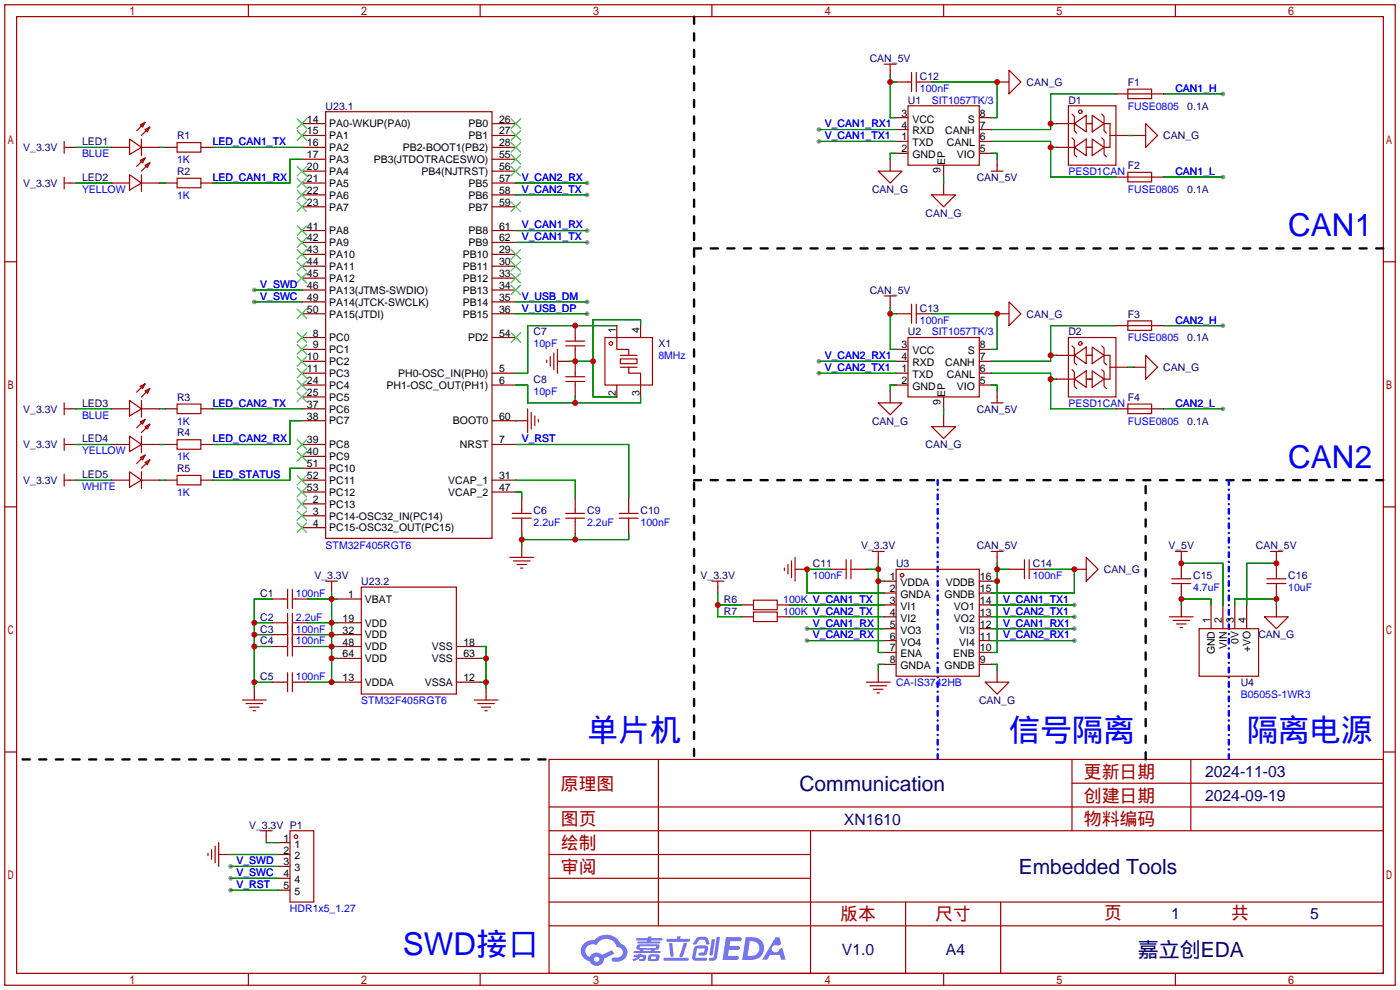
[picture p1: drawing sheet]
<svg xmlns="http://www.w3.org/2000/svg" width="299mm" height="212mm" viewBox="0 0 299 212" stroke-linecap="round" stroke-linejoin="round" font-family="sans-serif">
<g fill="#999">
<circle cx="125.5" cy="49.3" r=".51"/>
<circle cx="125.5" cy="51.8" r=".51"/>
<circle cx="125.5" cy="39.1" r=".51"/>
<circle cx="125.5" cy="41.7" r=".51"/>
<circle cx="125.5" cy="64.5" r=".51"/>
<circle cx="125.5" cy="67.1" r=".51"/>
<circle cx="54.4" cy="62" r=".51"/>
<circle cx="54.4" cy="64.5" r=".51"/>
<circle cx="49.3" cy="185.2" r=".51"/>
<circle cx="49.3" cy="187.7" r=".51"/>
<circle cx="261.4" cy="37.8" r=".51"/>
<circle cx="261.4" cy="20.1" r=".51"/>
<circle cx="261.4" cy="87.4" r=".51"/>
<circle cx="261.4" cy="69.6" r=".51"/>
<circle cx="229.6" cy="129.3" r=".51"/>
<circle cx="229.6" cy="131.8" r=".51"/>
<circle cx="175" cy="27.7" r=".51"/>
<circle cx="175" cy="30.2" r=".51"/>
<circle cx="175" cy="77.2" r=".51"/>
<circle cx="175" cy="79.8" r=".51"/>
<circle cx="172.5" cy="134.4" r=".51"/>
<circle cx="229.6" cy="134.4" r=".51"/>
<circle cx="172.5" cy="136.9" r=".51"/>
<circle cx="229.6" cy="136.9" r=".51"/>
<circle cx="49.3" cy="190.2" r=".51"/>
</g>
<g fill="none" stroke="#a10000" stroke-width=".25">
<path d="M1 1h297.2v209.6h-297.2zM3.6 3.6h292.1v204.4h-292.1zM53.1 1v2.6M102.6 1v2.6M152.1 1v2.6M201.7 1v2.6M251.2 1v2.6M1 55.9h2.6M295.7 55.9h2.5M1 108.3h2.6M295.7 108.3h2.5M1 160.7h2.6"/>
<path d="M117.3 162.3h178.4v45.7h-178.4zM117.3 177.5h178.4M117.3 172.5h178.4M140.7 162.3v35.6M173.2 177.5v30.5M229.1 162.3v15.2M229.1 167.4h66.6M254.5 162.3v15.2M295.7 160.7h2.5M117.3 182.6h55.9M117.3 197.9h178.4M117.3 192.8h178.4"/>
<path d="M117.3 187.7h55.9M193.5 192.8v15.2M213.9 192.8v15.2M53.1 208v2.6M102.6 208v2.6M152.1 208v2.6M201.7 208v2.6M251.2 208v2.6"/>
</g>
<g fill="#5487ff">
<path d="M155.2 200.3h2.6a.48 .48 0 0 1 .7 .4 .48 .48 0 0 1-.6 .4h-1.8l-.2 1.1h1.9a.43 .43 0 0 1 .4 .4 .43 .43 0 0 1-.5 .4h-1.9l-.2 1.3h1.7a.45 .45 0 0 1 .5 .2 .45 .45 0 0 1-.1 .6h-3.3z"/>
<path d="M165.7 200.3h.9l.4 1.5-.8 .3a.84 .84 0 0 0-1.2 .3 .84 .84 0 0 0 .4 1.1 .84 .84 0 0 0 1.1-.4l.1-.2 .6-.3 .7 2.5h-1l-.2-1h-2.1l-.6 1h-1.1z"/>
<path d="M152.1 200.8h.7l-.5 3.1a.36 .36 0 0 1-.3 .3 .36 .36 0 0 1-.4-.3z"/>
<path d="M153.2 200.2h.7l-.6 4.3a1.13 1.13 0 0 1-1.8 .6l.2-.4h.7l.2-.2z"/>
<path d="M148.9 200.6l.6-.4h1a.77 .77 0 0 1 .9 .5l.3 1-.2 .2h-.5l-.3-.9-.2-.2-1 .1-.7 1-.6-.1-.1-.2z"/>
<path d="M148.4 202.4l.6-.3h1.7a.81 .81 0 0 1 .7 .5 .81 .81 0 0 1-.2 .8 .81 .81 0 0 1-.9 .8h-.7a.32 .32 0 0 1-.3-.3 .32 .32 0 0 1 .4-.3h.7l.2-.9-1.6 .1-.4 1.8 2.2 .1a.32 .32 0 0 1 .3 .4 .32 .32 0 0 1-.4 .2h-2.2l-.5-.3-.1-.5z"/>
<path d="M141.9 204.7h5a.33 .33 0 0 1 .3 .3 .33 .33 0 0 1-.3 .3h-4.9l-.2-.1z"/>
<path d="M146.1 201.5h.8l-.7 2a.98 .98 0 0 1-.7 1.1l-.3-.3z"/>
<path d="M143 201.6h.7l.3 2.5a.34 .34 0 0 1-.3 .4 .34 .34 0 0 1-.4-.3z"/>
<path d="M142.5 200.7h2.1l.3-.6h.6l-.1 .6h1.7a.32 .32 0 0 1 .4 .3 .32 .32 0 0 1-.4 .3h-4.5l-.2-.2z"/>
<path d="M135.5 204.1h.9l.1-.3h.6v.3h.8a.82 .82 0 0 1-.5 1.3h-.8v-.4l.7-.1 .1-.3a.68 .68 0 0 0-1 .4l-1.1 .4-.1-.4 .9-.5h-.7z"/>
<path d="M136 200.5h2.4l.1-.3h.7v.3h2.2l.2 .3-.2 .2h-2.3v.2h1.8l.2 .3-.2 .1h-4.5l-.1-.4h2l.1-.2h-2.3l-.1-.2z"/>
<path d="M159.4 200.3l-.8 4.9h1.7a2.5 2.5 0 0 0 3-2.5 2.5 2.5 0 0 0-3.1-2.4zM160.3 201.1a1.61 1.61 0 0 1 2 1.5 1.61 1.61 0 0 1-1.8 1.7h-.7z"/>
<path d="M136.2 202a.55 .55 0 0 0-.2 .8 .55 .55 0 0 0 .7 .2l.1 .3h-1.3v.3l5.4 .1 .3-.2-.2-.2h-1.2l.2-.3a.7 .7 0 0 0 .8-.3 .7 .7 0 0 0 0-.8l-4.2-.1zM136.8 202.3l3.3-.1 .1 .1-.2 .3h-3.2zM137.5 203h1.7l-.2 .3h-1.4z"/>
<path d="M138.6 204.2a1.05 1.05 0 0 0 0 1.2 2.91 2.91 0 0 0 2.2-.2 .98 .98 0 0 0 0-1.2h-1.6zM139.2 204.5l.9-.1 .1 .4-.2 .2-.8-.1z"/>
<path d="M124.9 201.6a2.23 2.23 0 0 0-.7 2.3 2.23 2.23 0 0 0 1.8 1.6 1.58 1.58 0 0 0 1.8 .9 1.58 1.58 0 0 0 1.3-1.5l2.2-1.1-.5-.7-2.1 1a1.65 1.65 0 0 0-2.7 .4 1.45 1.45 0 0 1-.8-1.9 1.45 1.45 0 0 1 2-.7l.3 .1a2.3 2.3 0 0 1 2.3-1.3 2.3 2.3 0 0 1 2 1.7 1.12 1.12 0 0 1 1.3 1 1.12 1.12 0 0 1-1.1 1.2h-.7a.45 .45 0 0 0-.6 .4 .45 .45 0 0 0 .5 .5 2.21 2.21 0 0 0 2.2-.5 2.21 2.21 0 0 0 .5-2.3 2.13 2.13 0 0 0-1.3-1.1 3.3 3.3 0 0 0-5.6-.7l-1.1 .1zM127 205a.57 .57 0 0 1 1.1 0 .57 .57 0 0 1-1.1 0z"/>
</g>
<g fill="none" stroke="#a10000" stroke-width=".25">
<path d="M189 13.7h2.5M190.2 13.7v1.3M194.1 17.5h.7M194.8 15.5v4.1M195.8 15.5v4.1M195.8 17.5h.8M215.6 15l2.6 2.5-2.6 2.6zM241 19.1h5.1v2h-5.1zM13.7 30.2v2.6M13.7 37.8v2.6M13.7 31.5h1.3M13.7 39.1h1.3"/>
<path d="M27.7 29.7l2.5 1.8-2.5 1.5zM27.7 37.3l2.5 1.8-2.5 1.5zM30 26.7l1-.5-.5 1zM30 34.3l1-.5-.5 1zM30.2 29.7v3.6M30.2 37.3v3.6M31 27.7l1-.5-.5 1zM31 35.3l1-.5-.5 1zM31 26.2l-1.8 1.7M31 33.8l-1.8 1.8M32 27.2l-1.8 1.8M32 34.8l-1.8 1.8"/>
<path d="M37.8 30.5h5.1v2h-5.1zM37.8 38.1h5.1v2h-5.1zM69.6 23.9h35.6v91.2h-35.6zM187.7 36.6h5.1l-2.6 2.5zM194.1 22.6h15.2v12.7h-15.2zM211.8 36.6h2.6M213.1 35.3v1.3M228.3 22.6h10.2v12.7h-10.2zM228.3 31.5h1.3M228.3 26.4h1.3M229.1 24.4l.5 .5v3l.5 .5M229.1 29.5l.5 .5v3l.5 .5"/>
<path d="M229.6 26.4l2.6-1.8v3.6zM229.6 31.5l2.6-1.8v3.6zM232.2 31.5h1.2M232.2 26.4h1.2M233.4 24.6l2.6 1.8-2.6 1.8zM233.4 29.7l2.6 1.8-2.6 1.8zM235.5 24.4l.5 .5v3l.5 .5M235.5 29.5l.5 .5v3l.5 .5M236 26.4h1.2v5.1h-1.2M237.2 29h1.3M241 36.8h5.1v2.1h-5.1zM241 20.1h5.1"/>
<path d="M241 37.8h5.1M244.9 26.4l2.5 2.6-2.5 2.5zM199.1 41.7h5.1l-2.5 2.5zM116.8 77v.5M117.6 76.2v2M118.4 75.4v3.6M119.1 74.7v5.1M120.9 72.9h4.1M120.9 73.9h4.1M122.9 72.1v.8M122.9 73.9v.8M122.9 79.8v.7"/>
<path d="M129.3 72.1h10.1v10.2h-10.1zM131.8 72.1v2.6h2.6v1.2M132.6 76.7h3.5v1h-3.5zM132.6 75.9h3.5M132.6 78.5h3.5M134.4 78.5v1.3h2.5v2.5M189 63.2h2.5M190.2 63.2v1.3M194.1 72.1h15.2v12.7h-15.2zM194.1 67.1h.7M194.8 65v4.1M195.8 65v4.1"/>
<path d="M195.8 67.1h.8M215.6 64.5l2.6 2.6-2.6 2.5zM228.3 72.1h10.2v12.7h-10.2zM228.3 75.9h1.3M229.1 73.9l.5 .5v3.1l.5 .5M229.1 79l.5 .5v3l.5 .6M229.6 75.9l2.6-1.7v3.5zM232.2 75.9h1.2M233.4 74.2l2.6 1.7-2.6 1.8zM233.4 79.2l2.6 1.8-2.6 1.8zM235.5 73.9l.5 .5v3.1l.5 .5M235.5 79l.5 .5v3l.5 .6"/>
<path d="M236 75.9h1.2v5.1h-1.2M237.2 78.5h1.3M241 68.6h5.1v2h-5.1zM241 69.6h5.1M244.9 75.9l2.5 2.6-2.5 2.5zM13.7 86.1v2.5M13.7 93.7v2.6M13.7 87.4h1.3M13.7 95h1.3M27.7 85.6l2.5 1.8-2.5 1.5zM27.7 93.2l2.5 1.8-2.5 1.5zM30 97.8l1-.5-.5 1z"/>
<path d="M30 82.5l1-.5-.5 1.1zM30 90.2l1-.5-.5 1zM30.2 85.6v3.6M30.2 93.2v3.6M31 98.8l1-.5-.5 1zM31 83.6l1-.5-.5 1zM31 91.2l1-.5-.5 1zM31 97.3l-1.8 1.8M31 82l-1.8 1.8M31 89.7l-1.8 1.7M32 98.3l-1.8 1.8M32 83.1l-1.8 1.7"/>
<path d="M32 90.7l-1.8 1.8M37.8 86.4h5.1v2h-5.1zM37.8 94h5.1v2h-5.1zM112.8 87.4v5.1M113.5 88.1v3.6M114.3 88.9v2M115.1 89.7v.5M120.9 80.5h4.1M120.9 81.5h4.1M122.9 81.5v.8M187.7 86.1h5.1l-2.6 2.5zM199.1 91.2h5.1l-2.5 2.5z"/>
<path d="M211.8 86.1h2.6M213.1 84.8v1.3M228.3 81h1.3M229.6 81l2.6-1.8v3.6zM232.2 81h1.2M241 86.4h5.1v2h-5.1zM241 87.4h5.1M13.7 101.3v2.6M13.7 102.6h1.3M27.7 100.8l2.5 1.8-2.5 1.5zM30.2 100.8v3.6M37.8 101.6h5.1v2h-5.1z"/>
<path d="M109 119.1h5M109.5 110.7h4M109.5 109.7h4M109.7 119.9h3.6M111.5 109v.7M111.5 110.7v.8M120.9 110.7h4.1M120.9 109.7h4.1M122.9 109v.7M122.9 110.7v.8M132.3 110.7h4.1M132.3 109.7h4.1"/>
<path d="M134.4 109v.7M134.4 110.7v.8M169.2 119.9v3.5M169.9 119.1v5.1M180.8 119.6v4.1M181.9 119.6v4.1M186.4 117.9h2.6M187.7 117.9v1.2M211.8 117.9h2.6M213.1 117.9v1.2M218.9 119.6v4.1M220 119.6v4.1"/>
<path d="M232.2 119.1l2.5 2.6-2.5 2.5zM251.2 117.9h2.5M252.5 117.9v1.2M271.5 117.9h2.6M272.8 117.9v1.2M60.7 133.1h.8M60.7 135.6h.8M60.7 138.2h.8M60.7 128h.8M61.5 126v4M61.5 131.1v9.1M62.5 126v4"/>
<path d="M62.5 131.1v9.1M62.5 133.1h.7M62.5 135.6h.7M62.5 138.2h.7M62.5 128h.7M69.6 124.2h2.5M70.9 124.2v1.3M77.2 125.5h20.3v22.8h-20.3zM110.5 120.6h2M111.3 121.4h.5M152.1 124.2h2.6M153.4 124.2v1.3"/>
<path d="M161 128.3h5.1v2h-5.1zM161 130.8h5.1v2h-5.1zM167.6 121.4v.5M168.4 120.6v2.1M180.1 121.7h.7M181.9 121.7h.7M191.5 121.7h17.8v22.8h-17.8zM218.2 121.7h.7M220 121.7h.7M249.9 131.8h5.1M250.4 124.7h4.1M250.4 123.7h4.1"/>
<path d="M250.7 132.6h3.6M251.5 133.4h2M252.2 134.1h.5M252.5 122.9v.8M252.5 124.7v.8M256.3 134.4h12.7v10.1h-12.7zM270.3 131.8h5l-2.5 2.6zM270.8 124.7h4M270.8 123.7h4M272.8 122.9v.8M272.8 124.7v.8M51.8 149.6h5.1"/>
<path d="M52.6 150.4h3.5M53.3 151.1h2.1M54.1 151.9h.5M60.7 145.8h.8M61.5 143.8v4M62.5 143.8v4M62.5 145.8h.7M101.3 149.6h5.1M102.1 150.4h3.6M102.9 151.1h2M103.6 151.9h.5M185.2 145.8h5"/>
<path d="M185.9 146.6h3.6M186.7 147.3h2M187.5 148.1h.5M210.6 145.8h5l-2.5 2.5zM55.6 177.5h2.6M56.9 177.5v1.3M62 177.5h5.1v15.3h-5.1zM44.4 182.4v.5M45.2 181.6v2M46 180.8v3.6M46.7 180.1v5.1"/>
<circle cx="230.9" cy="23.9" r=".38"/>
<circle cx="130.6" cy="73.4" r=".38"/>
<circle cx="230.9" cy="73.4" r=".38"/>
<circle cx="192.8" cy="122.9" r=".38"/>
<circle cx="63.2" cy="178.8" r=".38"/>
</g>
<g fill="none" stroke="#870000" stroke-width=".25">
<path d="M190.2 15v1.3M191.5 17.5h2.6M196.6 17.5h2.5M213.1 17.5h2.5M15 31.5h1.3M15 39.1h1.3M23.9 31.5h3.8M23.9 39.1h3.8M30.2 31.5h3.8M30.2 39.1h3.8M35.3 31.5h2.5M35.3 39.1h2.5"/>
<path d="M42.9 31.5h2.6M42.9 39.1h2.6M64.5 26.4h5.1M64.5 29h5.1M64.5 31.5h5.1M64.5 34h5.1M64.5 36.6h5.1M64.5 39.1h5.1M105.2 26.4h5M105.2 29h5M105.2 31.5h5M105.2 34h5"/>
<path d="M105.2 36.6h5M105.2 39.1h5M190.2 34v2.6M191.5 25.1h2.6M191.5 27.7h2.6M191.5 30.2h2.6M191.5 32.8h2.6M201.7 35.3v2.5M201.7 39.1v2.6M209.3 25.1h2.5M209.3 27.7h2.5M209.3 30.2h2.5"/>
<path d="M209.3 32.8h2.5M213.1 34v1.3M225.8 26.4h2.5M225.8 31.5h2.5M238.5 29h2.5M238.5 20.1h2.5M238.5 37.8h2.5M242.3 29h2.6M246.1 20.1h2.6M246.1 37.8h2.6M64.5 41.7h5.1M64.5 44.2h5.1"/>
<path d="M64.5 54.4h5.1M64.5 56.9h5.1M64.5 59.4h5.1M64.5 49.3h5.1M64.5 51.8h5.1M105.2 41.7h5M105.2 44.2h5M105.2 54.4h5M105.2 56.9h5M105.2 59.4h5M105.2 49.3h5M105.2 51.8h5"/>
<path d="M64.5 62h5.1M64.5 64.5h5.1M64.5 67.1h5.1M64.5 72.1h5.1M64.5 74.7h5.1M64.5 77.2h5.1M64.5 79.8h5.1M105.2 62h5M105.2 64.5h5M105.2 67.1h5M105.2 72.1h5M105.2 79.8h5"/>
<path d="M119.1 77.2h2.6M122.9 69.6v2.5M122.9 74.7v5.1M131.8 69.6v2.5M136.9 69.6v2.5M190.2 64.5v1.3M191.5 67.1h2.6M191.5 74.7h2.6M191.5 77.2h2.6M191.5 79.8h2.6M196.6 67.1h2.5M209.3 74.7h2.5"/>
<path d="M209.3 77.2h2.5M209.3 79.8h2.5M213.1 67.1h2.5M225.8 75.9h2.5M238.5 78.5h2.5M238.5 69.6h2.5M242.3 78.5h2.6M246.1 69.6h2.6M15 87.4h1.3M15 95h1.3M23.9 87.4h3.8M23.9 95h3.8"/>
<path d="M30.2 87.4h3.8M30.2 95h3.8M35.3 87.4h2.5M35.3 95h2.5M42.9 87.4h2.6M42.9 95h2.6M64.5 82.3h5.1M64.5 84.8h5.1M64.5 87.4h5.1M64.5 89.9h5.1M64.5 95h5.1M64.5 97.5h5.1"/>
<path d="M105.2 82.3h5M105.2 89.9h7.6M105.2 95h5M122.9 82.3v2.5M131.8 82.3v2.5M136.9 82.3v2.5M190.2 83.6v2.5M191.5 82.3h2.6M201.7 84.8v2.6M201.7 88.6v2.6M209.3 82.3h2.5M213.1 83.6v1.2"/>
<path d="M225.8 81h2.5M238.5 87.4h2.5M246.1 87.4h2.6M15 102.6h1.3M23.9 102.6h3.8M30.2 102.6h3.8M35.3 102.6h2.5M42.9 102.6h2.6M64.5 107.7h5.1M64.5 110.2h5.1M64.5 112.8h5.1M64.5 100.1h5.1"/>
<path d="M64.5 102.6h5.1M64.5 105.2h5.1M105.2 102.6h5M105.2 105.2h5M111.5 106.4v2.6M111.5 111.5v2.5M111.5 116.6v2.5M122.9 106.4v2.6M122.9 111.5v2.5M134.4 106.4v2.6M134.4 111.5v2.5M187.7 119.1v1.3"/>
<path d="M213.1 119.1v1.3M252.5 119.1v3.8M272.8 119.1v3.8M58.2 128h2.5M58.2 138.2h2.5M58.2 133.1h2.5M58.2 135.6h2.5M63.2 128h2.6M63.2 138.2h2.6M63.2 133.1h2.6M63.2 135.6h2.6M70.9 125.5v1.2"/>
<path d="M72.1 128h5.1M72.1 138.2h5.1M72.1 133.1h5.1M72.1 135.6h5.1M97.5 138.2h5.1M153.4 125.5v1.2M158.5 129.3h2.5M158.5 131.8h2.5M166.1 129.3h2.6M166.1 131.8h2.6M169.9 121.7h2.6M177.5 121.7h2.6"/>
<path d="M182.6 121.7h2.6M189 129.3h2.5M189 131.8h2.5M189 124.2h2.5M189 126.7h2.5M189 134.4h2.5M189 136.9h2.5M189 139.4h2.5M209.3 129.3h2.5M209.3 131.8h2.5M209.3 124.2h2.5M209.3 126.7h2.5"/>
<path d="M209.3 134.4h2.5M209.3 136.9h2.5M209.3 139.4h2.5M215.6 121.7h2.6M220.7 121.7h2.6M229.6 121.7h2.6M252.5 125.5v2.5M252.5 129.3v2.5M258.8 129.3v5.1M261.4 129.3v5.1M263.9 129.3v5.1M266.4 129.3v5.1"/>
<path d="M272.8 125.5v2.5M272.8 129.3v2.5M54.4 147.1v2.5M58.2 145.8h2.5M63.2 145.8h2.6M72.1 145.8h5.1M72.1 140.7h5.1M97.5 145.8h5.1M97.5 140.7h5.1M103.9 147.1v2.5M187.7 143.3v2.5M189 142h2.5"/>
<path d="M209.3 142h2.5M213.1 143.3v2.5M56.9 178.8v1.3M46.7 182.6h2.6M59.4 182.6h2.6M59.4 180.1h2.6M59.4 185.2h2.6M59.4 187.7h2.6M59.4 190.2h2.6"/>
</g>
<g fill="none" stroke="#3c3" stroke-width=".25">
<path d="M63.5 25.4l2 2M63.5 27.9l2 2.1M63.5 35.6l2 2M63.5 38.1l2 2M65.5 25.4l-2 2M65.5 27.9l-2 2.1M65.5 35.6l-2 2M65.5 38.1l-2 2M109.2 25.4l2.1 2M109.2 27.9l2.1 2.1M109.2 30.5l2.1 2M109.2 33l2.1 2.1"/>
<path d="M109.2 35.6l2.1 2M111.3 25.4l-2.1 2M111.3 27.9l-2.1 2.1M111.3 30.5l-2.1 2M111.3 33l-2.1 2.1M111.3 35.6l-2.1 2M63.5 40.6l2 2.1M63.5 43.2l2 2M63.5 48.3l2 2M63.5 50.8l2 2M63.5 53.3l2 2.1M63.5 55.9l2 2"/>
<path d="M63.5 58.4l2 2.1M65.5 40.6l-2 2.1M65.5 43.2l-2 2M65.5 48.3l-2 2M65.5 50.8l-2 2M65.5 53.3l-2 2.1M65.5 55.9l-2 2M65.5 58.4l-2 2.1M109.2 53.3l2.1 2.1M109.2 55.9l2.1 2M109.2 58.4l2.1 2.1M109.2 43.2l2.1 2"/>
<path d="M111.3 53.3l-2.1 2.1M111.3 55.9l-2.1 2M111.3 58.4l-2.1 2.1M111.3 43.2l-2.1 2M63.5 66l2 2.1M63.5 71.1l2 2.1M63.5 73.7l2 2M63.5 76.2l2 2M63.5 78.7l2 2.1M65.5 73.7l-2 2M65.5 76.2l-2 2M65.5 66l-2 2.1"/>
<path d="M65.5 71.1l-2 2.1M65.5 78.7l-2 2.1M109.2 61l2.1 2M109.2 71.1l2.1 2.1M111.3 61l-2.1 2M111.3 71.1l-2.1 2.1M63.5 81.3l2 2M63.5 83.8l2 2.1M63.5 94l2 2M63.5 96.5l2 2.1M65.5 81.3l-2 2M65.5 83.8l-2 2.1"/>
<path d="M65.5 94l-2 2M65.5 96.5l-2 2.1M63.5 106.7l2 2M63.5 109.2l2 2.1M63.5 111.8l2 2M63.5 101.6l2 2M63.5 104.1l2 2.1M65.5 101.6l-2 2M65.5 106.7l-2 2M65.5 109.2l-2 2.1M65.5 111.8l-2 2M65.5 104.1l-2 2.1"/>
</g>
<g fill="none" stroke="#008700" stroke-width=".25">
<path d="M190.2 16.3v8.8h1.3M190.2 17.5h1.3M199.1 17.5h14v7.6h-1.3M16.3 31.5h7.6M16.3 39.1h7.6M34 31.5h1.3M34 39.1h1.3M45.5 31.5h19M64.5 34h-2.5v5.1h-16.5M110.2 39.1h15.3M175 27.7h16.5M175 30.2h16.5"/>
<path d="M191.5 32.8h-1.3v1.2M201.7 37.8v1.3M211.8 30.2h12.7v7.6h14M211.8 32.8h1.3v1.2M224.5 31.5h1.3M224.5 26.4h1.3M238.5 20.1h-14v7.6h-12.7M241 29h1.3M248.7 20.1h12.7M248.7 37.8h12.7M110.2 49.3h15.3M110.2 51.8h15.3"/>
<path d="M110.2 41.7h15.3M54.4 64.5h10.1M54.4 62h10.1M110.2 64.5h15.3M110.2 67.1h15.3M121.7 77.2h5M131.8 69.6h-19v10.2h-2.6M136.9 69.6v-1.3h-10.2v16.5h5.1M175 79.8h16.5M175 77.2h16.5M190.2 67.1h1.3M190.2 65.8v8.9h1.3"/>
<path d="M199.1 67.1h14v7.6h-1.3M211.8 79.8h12.7v7.6h14M224.5 75.9h1.3M238.5 69.6h-14v7.6h-12.7M241 78.5h1.3M248.7 69.6h12.7M16.3 87.4h7.6M16.3 95h7.6M34 87.4h1.3M34 95h1.3M45.5 87.4h19M64.5 89.9h-2.5v5.1h-16.5"/>
<path d="M110.2 89.9h.1M110.2 95h24.2v11.4M110.2 82.3h2.6v3.8h24.1v-1.3M122.9 84.8v1.3M191.5 82.3h-1.3v1.3M201.7 87.4v1.2M211.8 82.3h1.3v1.3M224.5 81h1.3M248.7 87.4h12.7M16.3 102.6h7.6M34 102.6h1.3M64.5 100.1h-2.5v2.5h-16.5"/>
<path d="M110.2 102.6h12.7v3.8M110.2 105.2h1.3v1.2M111.5 114v2.6M122.9 114v1.3M134.4 114v1.3h-22.9M54.4 138.2h3.8M54.4 135.6h3.8M54.4 133.1h3.8M58.2 128h-3.8v19.1M65.8 138.2h6.3M65.8 135.6h6.3M65.8 133.1h6.3"/>
<path d="M65.8 128h6.3M70.9 126.7v19.1M102.6 138.2h1.3v8.9M153.4 129.3h5.1M153.4 126.7v5.1h5.1M168.7 129.3h20.3M168.7 131.8h20.3M172.5 134.4h16.5M172.5 136.9h16.5M177.5 121.7h-5v5h16.5M185.2 121.7h2.5M187.7 124.2h1.3"/>
<path d="M187.7 120.4v19h1.3M211.8 129.3h17.8M211.8 131.8h17.8M211.8 124.2h1.3M211.8 134.4h17.8M211.8 136.9h17.8M213.1 120.4v19h-1.3M213.1 121.7h2.5M223.3 121.7h6.3v5h-17.8M252.5 129.3v-1.3h6.3v1.3M252.5 120.4h8.9v8.9M263.9 129.3v-1.3h8.9v1.3"/>
<path d="M272.8 120.4h-6.4v8.9M54.4 145.8h3.8M65.8 145.8h6.3M70.9 140.7h1.2M102.6 145.8h1.3M102.6 140.7h1.3M189 142h-1.3v1.3M211.8 142h1.3v1.3M49.3 182.6h10.1M49.3 185.2h10.1M49.3 187.7h10.1M49.3 190.2h10.1"/>
<path d="M56.9 180.1h2.5"/>
</g>
<path d="M148.3 3.6v158.7M295.7 53.1h-147.4M295.7 102.6h-147.4M116.6 162.3h-113M244.9 162.3v-59.7" fill="none" stroke="#000" stroke-width=".51" stroke-dasharray="1.5 2"/>
<path d="M200.4 102.6v59.7M262.6 102.6v59.7" fill="none" stroke="#00f" stroke-width=".51" stroke-dasharray="1 1 0 1"/>
<g fill="#c00">
<circle cx="122.9" cy="69.6" r=".63"/>
<circle cx="122.9" cy="86.1" r=".63"/>
<circle cx="122.9" cy="77.2" r=".63"/>
<circle cx="126.7" cy="77.2" r=".63"/>
<circle cx="70.9" cy="145.8" r=".63"/>
<circle cx="70.9" cy="140.7" r=".63"/>
<circle cx="70.9" cy="138.2" r=".63"/>
<circle cx="70.9" cy="135.6" r=".63"/>
<circle cx="70.9" cy="133.1" r=".63"/>
<circle cx="70.9" cy="128" r=".63"/>
<circle cx="103.9" cy="145.8" r=".63"/>
<circle cx="103.9" cy="140.7" r=".63"/>
<circle cx="111.5" cy="115.3" r=".63"/>
<circle cx="122.9" cy="115.3" r=".63"/>
<circle cx="54.4" cy="145.8" r=".63"/>
<circle cx="54.4" cy="138.2" r=".63"/>
<circle cx="54.4" cy="135.6" r=".63"/>
<circle cx="54.4" cy="133.1" r=".63"/>
<circle cx="224.5" cy="26.4" r=".63"/>
<circle cx="224.5" cy="31.5" r=".63"/>
<circle cx="224.5" cy="75.9" r=".63"/>
<circle cx="224.5" cy="81" r=".63"/>
<circle cx="272.8" cy="120.4" r=".63"/>
<circle cx="252.5" cy="120.4" r=".63"/>
<circle cx="272.8" cy="128" r=".63"/>
<circle cx="252.5" cy="128" r=".63"/>
<circle cx="213.1" cy="17.5" r=".63"/>
<circle cx="190.2" cy="17.5" r=".63"/>
<circle cx="213.1" cy="124.2" r=".63"/>
<circle cx="213.1" cy="121.7" r=".63"/>
<circle cx="229.6" cy="121.7" r=".63"/>
<circle cx="187.7" cy="124.2" r=".63"/>
<circle cx="187.7" cy="121.7" r=".63"/>
<circle cx="153.4" cy="129.3" r=".63"/>
<circle cx="213.1" cy="67.1" r=".63"/>
<circle cx="190.2" cy="67.1" r=".63"/>
<circle cx="172.5" cy="121.7" r=".63"/>
</g>
<g font-size="6.7" fill="#00f">
<text x="275.3" y="50.5">CAN1</text>
<text x="275.3" y="100">CAN2</text>
<text x="125.5" y="158.4">单片机</text>
<text x="215.6" y="158.4">信号隔离</text>
<text x="266.4" y="158.4">隔离电源</text>
<text x="86.1" y="204.1">SWD接口</text>
</g>
<g font-size="4.5" fill="#000080">
<text x="170.9" y="169">Communication</text>
<text x="217.8" y="186.8">Embedded Tools</text>
<text x="243.2" y="204.6">嘉立创EDA</text>
</g>
<g font-size="3.8" fill="#a00000">
<text x="231.6" y="166.2">更新日期</text>
<text x="119.9" y="168.8">原理图</text>
<text x="231.6" y="171.3">创建日期</text>
<text x="119.9" y="176.4">图页</text>
<text x="231.6" y="176.4">物料编码</text>
<text x="119.9" y="181.5">绘制</text>
<text x="119.9" y="186.6">审阅</text>
<text x="179.6" y="196.7">版本</text>
<text x="199.9" y="196.7">尺寸</text>
<text x="236" y="196.5">页</text>
<text x="263.1" y="196.5">共</text>
</g>
<g font-size="3.4" fill="#000080">
<text x="257.6" y="166.1">2024-11-03</text>
<text x="257.6" y="171.2">2024-09-19</text>
<text x="180.4" y="176.2">XN1610</text>
<text x="250.3" y="196.3">1</text>
<text x="280" y="196.3">5</text>
<text x="179.9" y="204.2">V1.0</text>
<text x="202.2" y="204.2">A4</text>
</g>
<g font-size="2.2" fill="#000080">
<text x="185.9" y="13.3">CAN_5V</text>
<text x="196.6" y="17.1">C12</text>
<text x="69.6" y="23.4">U23.1</text>
<text x="194.1" y="22.2">U1</text>
<text x="219.4" y="18.3">CAN_G</text>
<text x="228.3" y="22.2">D1</text>
<text x="241" y="18.3">F1</text>
<text x="253.7" y="23.4">0.1A</text>
<text x="37.8" y="29.8">R1</text>
<text x="248.6" y="29.8">CAN_G</text>
<text x="5" y="32.3">V_3.3V</text>
<text x="17.5" y="31">LED1</text>
<text x="5" y="39.9">V_3.3V</text>
<text x="17.5" y="38.7">LED2</text>
<text x="37.8" y="37.4">R2</text>
<text x="186.4" y="41.2">CAN_G</text>
<text x="208.7" y="38.7">CAN_5V</text>
<text x="241" y="36.1">F2</text>
<text x="253.7" y="41.2">0.1A</text>
<text x="197.8" y="46.3">CAN_G</text>
<text x="185.9" y="62.8">CAN_5V</text>
<text x="114" y="71.7">C7</text>
<text x="194.1" y="71.7">U2</text>
<text x="196.6" y="66.6">C13</text>
<text x="219.4" y="67.9">CAN_G</text>
<text x="228.3" y="71.7">D2</text>
<text x="241" y="67.9">F3</text>
<text x="140.7" y="74.2">X1</text>
<text x="253.7" y="73">0.1A</text>
<text x="114" y="81.8">C8</text>
<text x="248.6" y="79.3">CAN_G</text>
<text x="5" y="88.2">V_3.3V</text>
<text x="17.5" y="86.9">LED3</text>
<text x="37.8" y="85.7">R3</text>
<text x="208.7" y="88.2">CAN_5V</text>
<text x="241" y="85.7">F4</text>
<text x="5" y="95.8">V_3.3V</text>
<text x="17.5" y="94.5">LED4</text>
<text x="37.8" y="93.3">R4</text>
<text x="186.4" y="90.7">CAN_G</text>
<text x="197.8" y="95.8">CAN_G</text>
<text x="253.7" y="90.7">0.1A</text>
<text x="37.8" y="100.9">R5</text>
<text x="5" y="103.4">V_3.3V</text>
<text x="17.5" y="102.2">LED5</text>
<text x="114" y="109.8">C6</text>
<text x="125.5" y="109.8">C9</text>
<text x="136.9" y="109.8">C10</text>
<text x="184" y="117.4">V_3.3V</text>
<text x="208.7" y="117.4">CAN_5V</text>
<text x="249.7" y="117.4">V_5V</text>
<text x="268.4" y="117.4">CAN_5V</text>
<text x="67.2" y="123.8">V_3.3V</text>
<text x="77.2" y="125">U23.2</text>
<text x="149.7" y="123.8">V_3.3V</text>
<text x="173.7" y="121.2">C11</text>
<text x="191.5" y="121.2">U3</text>
<text x="220.7" y="121.2">C14</text>
<text x="235.9" y="122.5">CAN_G</text>
<text x="255" y="123.8">C15</text>
<text x="275.3" y="123.8">C16</text>
<text x="55.6" y="127.6">C1</text>
<text x="154.7" y="128.8">R6</text>
<text x="154.7" y="131.4">R7</text>
<text x="55.6" y="132.6">C2</text>
<text x="55.6" y="135.2">C3</text>
<text x="55.6" y="137.7">C4</text>
<text x="268.9" y="136.5">CAN_G</text>
<text x="55.6" y="145.3">C5</text>
<text x="265.2" y="146.6">U4</text>
<text x="209.2" y="150.4">CAN_G</text>
<text x="53.2" y="177.1">V_3.3V P1</text>
</g>
<g font-size="2.2" fill="#00f">
<text x="196.6" y="19.6">100nF</text>
<text x="199.1" y="22.2">SIT1057TK/3</text>
<text x="241" y="23.4">FUSE0805</text>
<text x="251.2" y="19.6">CAN1_H</text>
<text x="176.3" y="27.2">V_CAN1_RX1</text>
<text x="176.3" y="29.8">V_CAN1_TX1</text>
<text x="17.5" y="33.6">BLUE</text>
<text x="37.8" y="34.9">1K</text>
<text x="45.5" y="31">LED_CAN1_TX</text>
<text x="17.5" y="41.2">YELLOW</text>
<text x="45.5" y="38.7">LED_CAN1_RX</text>
<text x="111.5" y="38.7">V_CAN2_RX</text>
<text x="111.5" y="41.2">V_CAN2_TX</text>
<text x="228.3" y="37.4">PESD1CAN</text>
<text x="241" y="41.2">FUSE0805</text>
<text x="251.2" y="37.4">CAN1_L</text>
<text x="37.8" y="42.5">1K</text>
<text x="111.5" y="48.8">V_CAN1_RX</text>
<text x="111.5" y="51.4">V_CAN1_TX</text>
<text x="55.6" y="61.5">V_SWD</text>
<text x="55.6" y="64.1">V_SWC</text>
<text x="111.5" y="64.1">V_USB_DM</text>
<text x="111.5" y="66.6">V_USB_DP</text>
<text x="196.6" y="69.1">100nF</text>
<text x="199.1" y="71.7">SIT1057TK/3</text>
<text x="251.2" y="69.1">CAN2_H</text>
<text x="114" y="74.2">10pF</text>
<text x="140.7" y="76.8">8MHz</text>
<text x="176.3" y="76.8">V_CAN2_RX1</text>
<text x="241" y="73">FUSE0805</text>
<text x="176.3" y="79.3">V_CAN2_TX1</text>
<text x="17.5" y="89.5">BLUE</text>
<text x="45.5" y="86.9">LED_CAN2_TX</text>
<text x="114" y="84.4">10pF</text>
<text x="228.3" y="86.9">PESD1CAN</text>
<text x="251.2" y="86.9">CAN2_L</text>
<text x="37.8" y="90.7">1K</text>
<text x="45.5" y="94.5">LED_CAN2_RX</text>
<text x="111.5" y="94.5">V_RST</text>
<text x="241" y="90.7">FUSE0805</text>
<text x="17.5" y="97.1">YELLOW</text>
<text x="37.8" y="98.4">1K</text>
<text x="17.5" y="104.7">WHITE</text>
<text x="37.8" y="106">1K</text>
<text x="45.5" y="102.2">LED_STATUS</text>
<text x="114" y="112.3">2.2uF</text>
<text x="125.5" y="112.3">2.2uF</text>
<text x="136.9" y="112.3">100nF</text>
<text x="69.6" y="117.4">STM32F405RGT6</text>
<text x="173.7" y="123.8">100nF</text>
<text x="220.7" y="123.8">100nF</text>
<text x="63.2" y="127.6">100nF</text>
<text x="167.4" y="128.8">100K V_CAN1_TX</text>
<text x="167.4" y="131.4">100K V_CAN2_TX</text>
<text x="214.4" y="128.8">V_CAN1_TX1</text>
<text x="214.4" y="131.4">V_CAN2_TX1</text>
<text x="255" y="126.3">4.7uF</text>
<text x="275.3" y="126.3">10uF</text>
<text x="63.2" y="132.6">2.2uF</text>
<text x="63.2" y="135.2">100nF</text>
<text x="63.2" y="137.7">100nF</text>
<text x="173.7" y="133.9">V_CAN1_RX</text>
<text x="173.7" y="136.5">V_CAN2_RX</text>
<text x="214.4" y="133.9">V_CAN1_RX1</text>
<text x="214.4" y="136.5">V_CAN2_RX1</text>
<text x="63.2" y="145.3">100nF</text>
<text x="191.5" y="146.6">CA-IS3742HB</text>
<text x="265.2" y="149.2">B0505S-1WR3</text>
<text x="77.2" y="150.4">STM32F405RGT6</text>
<text x="50.5" y="184.7">V_SWD</text>
<text x="50.5" y="187.3">V_SWC</text>
<text x="50.5" y="189.8">V_RST</text>
<text x="62" y="194.9">HDR1x5_1.27</text>
</g>
<g font-size="2.2">
<text x="65.6" y="26.2">14</text>
<text x="65.6" y="28.7">15</text>
<text x="70.4" y="27.2">PA0-WKUP(PA0)</text>
<text x="70.4" y="29.8">PA1</text>
<text x="100.2" y="27.2">PB0</text>
<text x="100.2" y="29.8">PB1</text>
<text x="106.7" y="26.2">26</text>
<text x="106.7" y="28.7">27</text>
<text x="192.7" y="27.5">4</text>
<text x="192.7" y="24.9">3</text>
<text x="195" y="28.7">RXD</text>
<text x="195" y="26.2">VCC</text>
<text x="202" y="28.7">CANH</text>
<text x="206.9" y="26.2">S</text>
<text x="209.4" y="24.9">8</text>
<text x="209.4" y="27.5">7</text>
<text x="65.6" y="31.3">16</text>
<text x="65.6" y="33.8">17</text>
<text x="70.4" y="32.3">PA2</text>
<text x="70.4" y="34.8">PA3</text>
<text x="79.9" y="34.8">PB3(JTDOTRACESWO)</text>
<text x="86.1" y="32.3">PB2-BOOT1(PB2)</text>
<text x="106.7" y="31.3">28</text>
<text x="106.7" y="33.8">55</text>
<text x="192.7" y="32.6">2</text>
<text x="192.7" y="30">1</text>
<text x="195" y="33.8">GND</text>
<text x="195" y="31.3">TXD</text>
<text x="202" y="35.3" transform="rotate(-90 202 35.3)">EP</text>
<text x="202.4" y="31.3">CANL</text>
<text x="204.5" y="33.8">VIO</text>
<text x="209.4" y="30">6</text>
<text x="209.4" y="32.6">5</text>
<text x="65.6" y="36.4">20</text>
<text x="65.6" y="38.9">21</text>
<text x="65.6" y="41.4">22</text>
<text x="70.4" y="37.4">PA4</text>
<text x="70.4" y="39.9">PA5</text>
<text x="90.1" y="37.4">PB4(NJTRST)</text>
<text x="100.2" y="39.9">PB5</text>
<text x="106.7" y="36.4">56</text>
<text x="106.7" y="38.9">57</text>
<text x="106.7" y="41.4">58</text>
<text x="201" y="37" transform="rotate(-90 201 37)">9</text>
<text x="65.6" y="44">23</text>
<text x="70.4" y="42.5">PA6</text>
<text x="70.4" y="45">PA7</text>
<text x="100.2" y="42.5">PB6</text>
<text x="100.2" y="45">PB7</text>
<text x="106.7" y="44">59</text>
<text x="65.6" y="49.1">41</text>
<text x="65.6" y="51.6">42</text>
<text x="70.4" y="50.1">PA8</text>
<text x="70.4" y="52.6">PA9</text>
<text x="100.2" y="50.1">PB8</text>
<text x="100.2" y="52.6">PB9</text>
<text x="106.7" y="49.1">61</text>
<text x="106.7" y="51.6">62</text>
<text x="65.6" y="54.1">43</text>
<text x="65.6" y="56.7">44</text>
<text x="65.6" y="59.2">45</text>
<text x="70.4" y="55.2">PA10</text>
<text x="70.4" y="57.7">PA11</text>
<text x="98.9" y="55.2">PB10</text>
<text x="98.9" y="57.7">PB11</text>
<text x="106.7" y="54.1">29</text>
<text x="106.7" y="56.7">30</text>
<text x="106.7" y="59.2">33</text>
<text x="65.6" y="61.8">46</text>
<text x="65.6" y="64.3">49</text>
<text x="70.4" y="60.2">PA12</text>
<text x="70.4" y="62.8">PA13(JTMS-SWDIO)</text>
<text x="70.4" y="65.3">PA14(JTCK-SWCLK)</text>
<text x="98.9" y="60.2">PB12</text>
<text x="98.9" y="62.8">PB13</text>
<text x="98.9" y="65.3">PB14</text>
<text x="106.7" y="61.8">34</text>
<text x="106.7" y="64.3">35</text>
<text x="65.6" y="66.8">50</text>
<text x="66.8" y="71.9">8</text>
<text x="70.4" y="67.9">PA15(JTDI)</text>
<text x="98.9" y="67.9">PB15</text>
<text x="106.7" y="66.8">36</text>
<text x="106.7" y="71.9">54</text>
<text x="131.6" y="71.1" transform="rotate(-90 131.6 71.1)">1</text>
<text x="136.7" y="71.1" transform="rotate(-90 136.7 71.1)">4</text>
<text x="65.6" y="77">10</text>
<text x="66.8" y="74.5">9</text>
<text x="70.4" y="72.9">PC0</text>
<text x="70.4" y="75.5">PC1</text>
<text x="100" y="72.9">PD2</text>
<text x="192.7" y="77">4</text>
<text x="192.7" y="74.5">3</text>
<text x="195" y="75.7">VCC</text>
<text x="206.9" y="75.7">S</text>
<text x="209.4" y="74.5">8</text>
<text x="209.4" y="77">7</text>
<text x="65.6" y="79.5">11</text>
<text x="65.6" y="82.1">24</text>
<text x="70.4" y="78">PC2</text>
<text x="70.4" y="80.6">PC3</text>
<text x="70.4" y="83.1">PC4</text>
<text x="82.6" y="83.1">PH1-OSC_OUT(PH1)</text>
<text x="85.1" y="80.6">PH0-OSC_IN(PH0)</text>
<text x="106.7" y="79.5">5</text>
<text x="106.7" y="82.1">6</text>
<text x="192.7" y="82.1">2</text>
<text x="192.7" y="79.5">1</text>
<text x="195" y="78.3">RXD</text>
<text x="195" y="83.4">GND</text>
<text x="195" y="80.8">TXD</text>
<text x="202" y="78.3">CANH</text>
<text x="202.4" y="80.8">CANL</text>
<text x="204.5" y="83.4">VIO</text>
<text x="209.4" y="79.5">6</text>
<text x="209.4" y="82.1">5</text>
<text x="65.6" y="84.6">25</text>
<text x="65.6" y="87.2">37</text>
<text x="65.6" y="89.7">38</text>
<text x="70.4" y="85.6">PC5</text>
<text x="70.4" y="88.2">PC6</text>
<text x="106.7" y="89.7">60</text>
<text x="131.6" y="84.6" transform="rotate(-90 131.6 84.6)">2</text>
<text x="136.7" y="84.6" transform="rotate(-90 136.7 84.6)">3</text>
<text x="201" y="86.6" transform="rotate(-90 201 86.6)">9</text>
<text x="202" y="84.8" transform="rotate(-90 202 84.8)">EP</text>
<text x="65.6" y="94.8">39</text>
<text x="70.4" y="90.7">PC7</text>
<text x="70.4" y="95.8">PC8</text>
<text x="96.8" y="90.7">BOOT0</text>
<text x="98.3" y="95.8">NRST</text>
<text x="106.7" y="94.8">7</text>
<text x="65.6" y="97.3">40</text>
<text x="65.6" y="99.9">51</text>
<text x="70.4" y="98.3">PC9</text>
<text x="70.4" y="100.9">PC10</text>
<text x="65.6" y="102.4">52</text>
<text x="65.6" y="104.9">53</text>
<text x="66.8" y="107.5">2</text>
<text x="70.4" y="103.4">PC11</text>
<text x="70.4" y="106">PC12</text>
<text x="95.8" y="103.4">VCAP_1</text>
<text x="95.8" y="106">VCAP_2</text>
<text x="106.7" y="102.4">31</text>
<text x="106.7" y="104.9">47</text>
<text x="66.8" y="110">3</text>
<text x="66.8" y="112.6">4</text>
<text x="70.4" y="108.5">PC13</text>
<text x="70.4" y="111">PC14-OSC32_IN(PC14)</text>
<text x="70.4" y="113.6">PC15-OSC32_OUT(PC15)</text>
<text x="190.1" y="124">1</text>
<text x="192.5" y="125.3">VDDA</text>
<text x="202.1" y="125.3">VDDB</text>
<text x="209.4" y="124">16</text>
<text x="74.4" y="127.8">1</text>
<text x="78" y="128.8">VBAT</text>
<text x="190.1" y="126.5">2</text>
<text x="190.1" y="129.1">3</text>
<text x="190.1" y="131.6">4</text>
<text x="192.5" y="127.8">GNDA</text>
<text x="192.5" y="130.3">VI1</text>
<text x="201.9" y="127.8">GNDB</text>
<text x="203.9" y="130.3">VO1</text>
<text x="209.4" y="131.6">13</text>
<text x="209.4" y="129.1">14</text>
<text x="209.4" y="126.5">15</text>
<text x="73.2" y="132.9">19</text>
<text x="73.2" y="135.4">32</text>
<text x="73.2" y="138">48</text>
<text x="78" y="133.9">VDD</text>
<text x="78" y="136.4">VDD</text>
<text x="99.1" y="138">18</text>
<text x="190.1" y="134.2">5</text>
<text x="190.1" y="136.7">6</text>
<text x="192.5" y="132.9">VI2</text>
<text x="192.5" y="135.4">VO3</text>
<text x="192.5" y="138">VO4</text>
<text x="203.9" y="132.9">VO2</text>
<text x="205" y="138">VI4</text>
<text x="205" y="135.4">VI3</text>
<text x="209.4" y="136.7">11</text>
<text x="209.4" y="134.2">12</text>
<text x="258.6" y="133.1" transform="rotate(-90 258.6 133.1)">1</text>
<text x="261.2" y="133.1" transform="rotate(-90 261.2 133.1)">2</text>
<text x="263.7" y="133.1" transform="rotate(-90 263.7 133.1)">3</text>
<text x="264.7" y="137.6" transform="rotate(-90 264.7 137.6)">0V</text>
<text x="266.2" y="133.1" transform="rotate(-90 266.2 133.1)">4</text>
<text x="73.2" y="140.5">64</text>
<text x="78" y="139">VDD</text>
<text x="78" y="141.5">VDD</text>
<text x="92.3" y="139">VSS</text>
<text x="92.3" y="141.5">VSS</text>
<text x="99.1" y="140.5">63</text>
<text x="190.1" y="139.2">7</text>
<text x="190.1" y="141.8">8</text>
<text x="192.5" y="140.5">ENA</text>
<text x="192.5" y="143">GNDA</text>
<text x="201.9" y="143">GNDB</text>
<text x="203.7" y="140.5">ENB</text>
<text x="209.4" y="141.8">9</text>
<text x="209.4" y="139.2">10</text>
<text x="259.6" y="139.9" transform="rotate(-90 259.6 139.9)">GND</text>
<text x="262.2" y="138.6" transform="rotate(-90 262.2 138.6)">VIN</text>
<text x="267.2" y="139.4" transform="rotate(-90 267.2 139.4)">+VO</text>
<text x="73.2" y="145.6">13</text>
<text x="78" y="146.6">VDDA</text>
<text x="90.8" y="146.6">VSSA</text>
<text x="99.1" y="145.6">12</text>
<text x="60.6" y="179.9">1</text>
<text x="60.6" y="182.4">2</text>
<text x="60.6" y="185">3</text>
<text x="62.9" y="181.1">1</text>
<text x="62.9" y="183.7">2</text>
<text x="60.6" y="187.5">4</text>
<text x="60.6" y="190">5</text>
<text x="62.9" y="186.2">3</text>
<text x="62.9" y="188.8">4</text>
<text x="62.9" y="191.3">5</text>
</g>
</svg>
